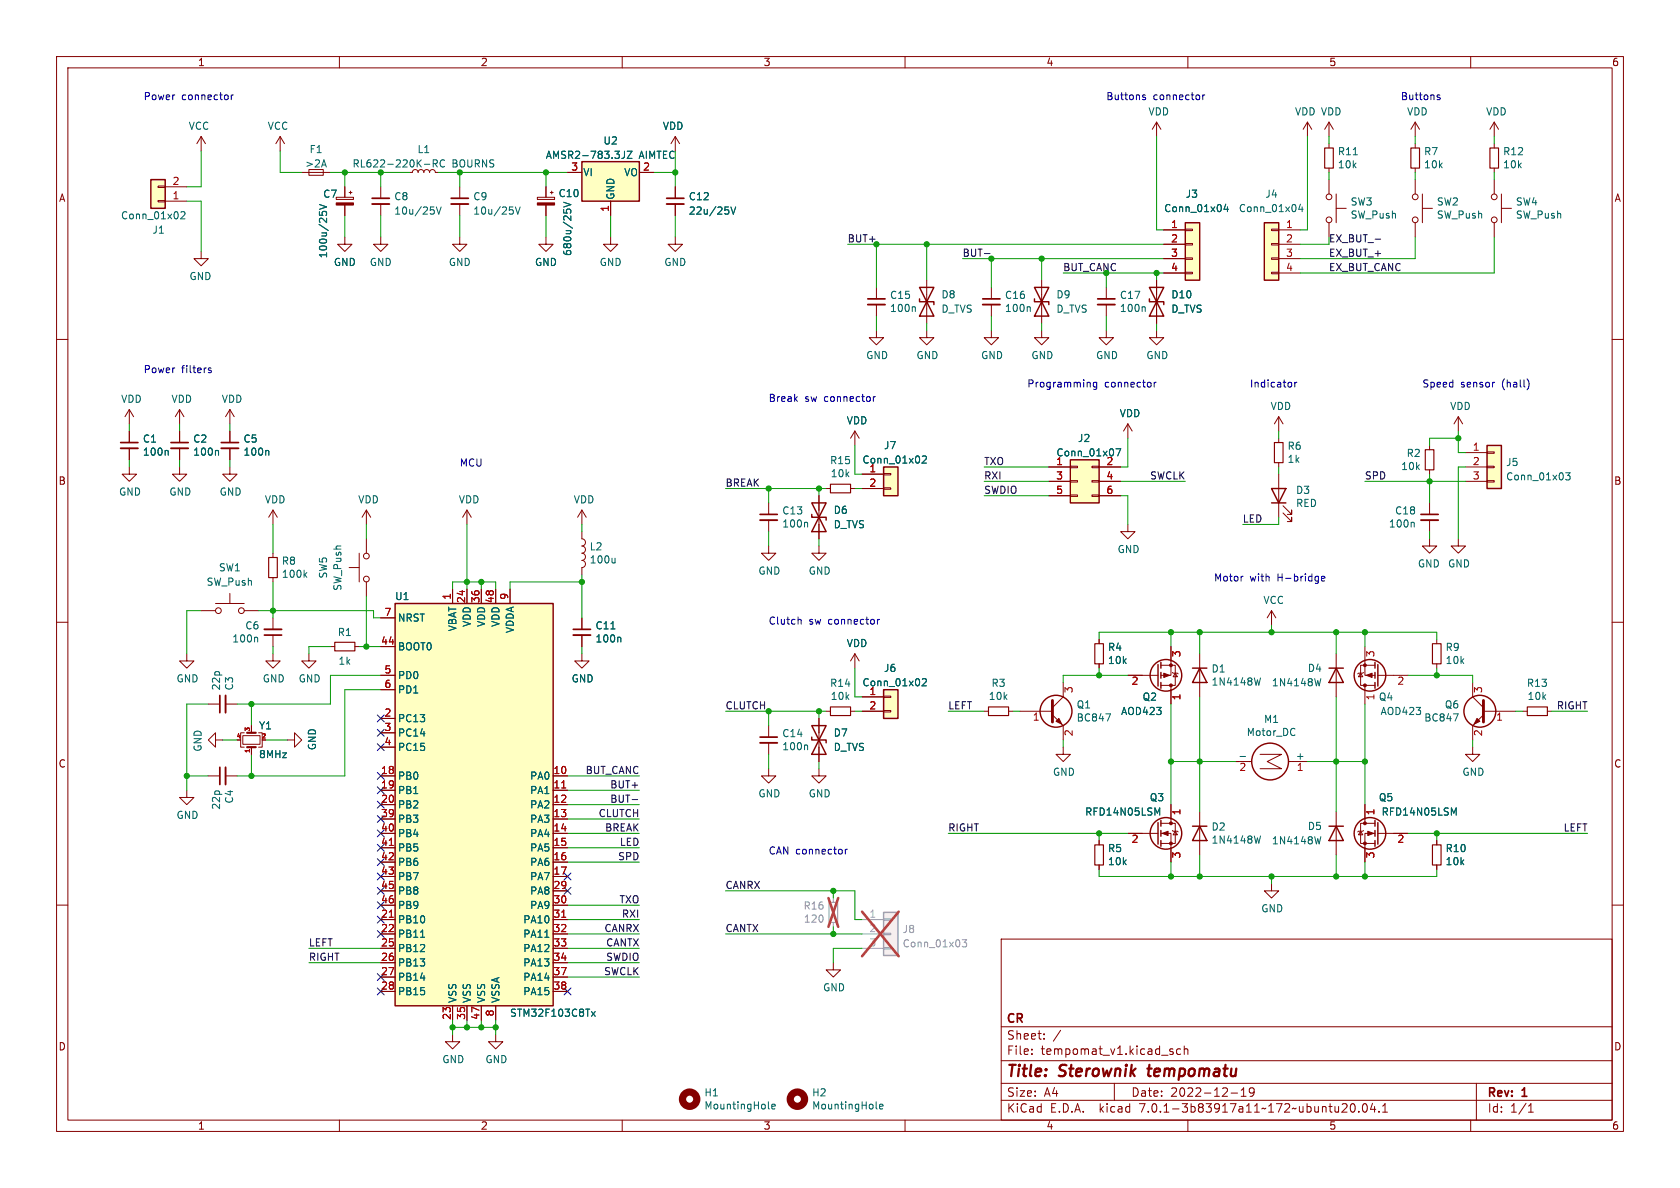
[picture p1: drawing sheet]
<svg xmlns="http://www.w3.org/2000/svg" width="297mm" height="210mm" viewBox="0 0 297 210" stroke-linecap="round" stroke-linejoin="round" font-family="sans-serif">
<g fill="none" stroke="#840000" stroke-width=".18">
<path d="M10 10h277v190h-277zM12 12h273v186h-273zM60 10v2M110 10v2M160 10v2M210 10v2M260 10v2M27.9 32.9h1.3v.2h-1.3zM27.9 35.4h1.3v.3h-1.3zM29.2 35.6h3.8M29.2 33h3.8M35.6 24.1l.7 1.3"/>
<path d="M35.6 24.1v2.6M35.6 24.1l-.8 1.3M49.5 24.1l.8 1.3M49.5 24.1v2.6M49.5 24.1l-.7 1.3M53.3 30.5h5.1M54.6 30h2.5v1h-2.5zM59.4 34.9h3.1v.4h-3.1zM61 33v1.9M61 36.2v1.9M61.7 34h.5M62 33.8v.5"/>
<path d="M67.3 33v2.1M67.3 36.1v2M72.4 30.5h.5l.2-.4 .3-.1 .4 .1 .1 .4 .2-.4 .3-.1 .4 .1 .1 .4 .2-.4 .4-.1 .3 .1 .1 .4 .2-.4 .4-.1 .3 .1 .2 .4h.5M81.3 33v2.1M81.3 36.1v2M95 34.9h3v.4h-3zM96.5 33v1.9M96.5 36.2v1.9M97.3 34h.5M97.5 33.8v.5M100.3 30.5h2.6M107.9 35.6v2.5"/>
<path d="M113 30.5h2.6M119.4 24.1l.7 1.3M119.4 24.1v2.6M119.4 33v2.1M119.4 36.1v2M119.4 24.1l-.8 1.3M204.5 21.6l-.8 1.3M204.5 21.6v2.5M204.5 21.6l.7 1.3M231.1 21.6l.8 1.3M231.1 21.6v2.5M231.1 21.6l-.7 1.3"/>
<path d="M234.9 21.6l-.7 1.3M234.9 21.6v2.5M234.9 25.4v.8M234.9 29.7v.8M234.9 31.8v2.5M234.9 39.4v2.5M234.9 21.6l.8 1.3M236.2 36.8h1.8M236.2 34.3v5.1M250.2 21.6v2.5M250.2 25.4v.8M250.2 29.7v.8"/>
<path d="M250.2 31.8v2.5M250.2 39.4v2.5M250.2 21.6l-.8 1.3M250.2 21.6l.8 1.3M251.5 36.8h1.7M251.5 34.3v5.1M264.2 21.6v2.5M264.2 25.4v.8M264.2 29.7v.8M264.2 31.8v2.5M264.2 39.4v2.5M264.2 21.6l-.8 1.3"/>
<path d="M264.2 21.6l.7 1.3M265.4 36.8h1.8M265.4 34.3v5.1M10 60h2M35.6 44.5v1.2h-1.3l1.3 1.3 1.2-1.3h-1.2M61 41.9v1.3h1.2l-1.2 1.3-1.3-1.3h1.3M67.3 41.9v1.3h1.3l-1.3 1.3-1.3-1.3h1.3M81.3 41.9v1.3h1.2l-1.2 1.3-1.3-1.3h1.3M96.5 41.9v1.3h1.3l-1.3 1.3-1.3-1.3h1.3M107.9 41.9v1.3h1.3l-1.3 1.3-1.2-1.3h1.2M119.4 41.9v1.3h1.2l-1.2 1.3-1.3-1.3h1.3M154.9 58.4v1.3h1.3l-1.3 1.3-1.2-1.3h1.2"/>
<path d="M154.9 50.8v2M154.9 53.8v2.1M163.8 58.4v1.3h1.3l-1.3 1.3-1.2-1.3h1.2M163.8 49.5v7.7M175.3 58.4v1.3h1.2l-1.2 1.3-1.3-1.3h1.3M175.3 50.8v2M175.3 53.8v2.1M184.1 58.4v1.3h1.3l-1.3 1.3-1.2-1.3h1.2M184.1 49.5v7.7M195.6 58.4v1.3h1.2l-1.2 1.3-1.3-1.3h1.3M195.6 50.8v2M195.6 53.8v2.1"/>
<path d="M204.5 58.4v1.3h1.2l-1.2 1.3-1.3-1.3h1.3M204.5 49.5v7.7M205.7 40.6h3.8M205.7 43.2h3.8M205.7 45.7h3.8M205.7 48.3h3.8M209.5 48.1h1.3v.3h-1.3zM209.5 45.6h1.3v.2h-1.3zM209.5 43.1h1.3v.2h-1.3zM209.5 40.5h1.3v.3h-1.3zM224.8 48.1h1.3v.3h-1.3zM224.8 45.6h1.3v.2h-1.3z"/>
<path d="M224.8 43.1h1.3v.2h-1.3zM224.8 40.5h1.3v.3h-1.3zM226.1 40.6h3.8M226.1 43.2h3.8M226.1 45.7h3.8M226.1 48.3h3.8M285 60h2M22.9 72.4v2.5M22.9 76.2v2M22.9 79.2v2.1M22.9 72.4l-.8 1.3M22.9 72.4l.7 1.3"/>
<path d="M31.7 72.4v2.5M31.7 76.2v2M31.7 79.2v2.1M31.7 72.4l-.7 1.3M31.7 72.4l.8 1.3M40.6 72.4v2.5M40.6 76.2v2M40.6 79.2v2.1M40.6 72.4l-.7 1.3M40.6 72.4l.8 1.3M151.1 76.2v2.5M151.1 76.2l-.7 1.3"/>
<path d="M151.1 76.2l.8 1.3M199.4 74.9l-.8 1.3M199.4 74.9v2.6M199.4 74.9l.8 1.3M226.1 73.7v2.5M226.1 77.5v.7M226.1 73.7l-.8 1.2M226.1 73.7l.7 1.2M252.7 78.7v.8M257.8 73.7l-.8 1.2M257.8 73.7v2.5M257.8 73.7l.8 1.2"/>
<path d="M262.9 79.9h1.3v.2h-1.3zM22.9 82.6v1.2h1.2l-1.2 1.3-1.3-1.3h1.3M31.7 82.6v1.2h1.3l-1.3 1.3-1.2-1.3h1.2M40.6 82.6v1.2h1.3l-1.3 1.3-1.2-1.3h1.2M48.3 90.2v2.5M48.3 97.8v.8M48.3 90.2l-.8 1.2M48.3 90.2l.7 1.2M63.5 97.8v5.1M64.8 90.2l-.8 1.2M64.8 90.2v2.5M64.8 95.3v2.5"/>
<path d="M64.8 90.2l.7 1.2M82.5 90.2v2.5M82.5 90.2l-.7 1.2M82.5 90.2l.8 1.2M102.9 94v1.3a.64 .64 0 0 1 .6 .6 .64 .64 0 0 1-.6 .6 .64 .64 0 0 1 .6 .7 .64 .64 0 0 1-.6 .6 .64 .64 0 0 1 .6 .6 .64 .64 0 0 1-.6 .7 .64 .64 0 0 1 .6 .6 .64 .64 0 0 1-.6 .6v1.3M102.9 90.2l-.8 1.2M102.9 90.2v2.5M102.9 90.2l.7 1.2M135.9 96.5v1.3h1.3l-1.3 1.3-1.3-1.3h1.3M135.9 88.9v2M135.9 91.9v2.1M144.8 96.5v1.3h1.2l-1.2 1.3-1.3-1.3h1.3"/>
<path d="M144.8 87.6v7.7M146 86.4h.8M150.4 86.4h.7M152.4 83.8h3.8M152.4 86.4h3.8M156.2 86.2h1.3v.3h-1.3zM156.2 83.7h1.3v.2h-1.3zM185.4 82.6h3.8M185.4 85.1h3.8M185.4 87.6h3.8M189.2 87.5h1.3v.3h-1.3zM189.2 85h1.3v.2h-1.3z"/>
<path d="M189.2 82.4h1.3v.3h-1.3zM193 87.5h1.3v.3h-1.3zM193 85h1.3v.2h-1.3zM193 82.4h1.3v.3h-1.3zM194.3 82.6h3.8M194.3 85.1h3.8M194.3 87.6h3.8M199.4 92.7v1.3h1.3l-1.3 1.3-1.3-1.3h1.3M226.1 81.8v.8M226.1 83.8v7.6M226.8 90.7l1.5 1.5v-.8v.8h-.7M226.8 89.4l1.5 1.5v-.7v.7h-.7"/>
<path d="M252.7 95.3v1.2h-1.2l1.2 1.3 1.3-1.3h-1.3M252.7 83.1v.7M252.7 88.9v2M252.7 91.9v2.1M257.8 95.3v1.2h1.3l-1.3 1.3-1.3-1.3h1.3M259.1 82.6h3.8M259.1 85.1h3.8M259.1 80h3.8M262.9 85h1.3v.2h-1.3zM262.9 82.4h1.3v.3h-1.3zM10 110h2M33 115.6v1.2h1.3l-1.3 1.3-1.3-1.3h1.3"/>
<path d="M35.6 108h2.5M38.1 106.7h5.1M40.6 104.9v1.8M43.2 108h2.5M48.3 115.6v1.2h1.2l-1.2 1.3-1.3-1.3h1.3M48.3 102.1v.8M48.3 109.2v2.1M48.3 112.3v2M54.6 115.6v1.2h1.3l-1.3 1.3-1.3-1.3h1.3M58.4 114.3h.8M61.7 100.3h1.8M62.7 114.3h.8"/>
<path d="M64.8 102.9v2.5M67.3 114.3h2.5M67.3 119.4h2.5M67.3 109.2h2.5M80 104.1v2.6M82.5 104.1v2.6M85.1 104.1v2.6M87.6 104.1v2.6M90.2 104.1v2.6M102.9 115.6v1.2h1.2l-1.2 1.3-1.3-1.3h1.3M102.9 109.2v2.1M102.9 112.3v2"/>
<path d="M151.1 115.6l-.7 1.2M151.1 115.6v2.5M151.1 115.6l.8 1.2M194.3 113v.8M194.3 117.3v.8M199.4 119.4h5.3M205.2 117.6h2.6v3.6h-2.6M207 114.3v5.1h-1.8M207.3 118.9l.1 .1h.8l.1 .1M207.8 119l.4 .6h-.8zM212.1 115.6v7.6M224.8 108l-.8 1.2"/>
<path d="M224.8 108v2.5M224.8 108l.8 1.2M236.2 115.6v7.6M240.5 119l.4 .6h-.7zM241 118.9l-.1 .1h-.7l-.2 .1M241.3 114.3v5.1h1.8M243.1 117.6h-2.6v3.6h2.6M243.6 119.4h5.3M254 113v.8M254 117.3v.8M285 110h2M33 139.7v1.3h1.3l-1.3 1.2-1.3-1.2h1.3"/>
<path d="M36.8 137.2h2.1M36.8 124.5h2.1M38.1 130.8v-1.3l-1.3 1.3 1.3 1.3v-1.3h1.3M39.9 137.2h2M39.9 124.5h2M42.9 130h3.1v1.6h-3.1zM43.2 129.5h-.7v2.6h.7M44.4 128.3v1.2M44.4 132.1v1.3M45.7 129.5h.7v2.6h-.7M50.8 130.8h1.3v-1.3l1.2 1.3-1.2 1.3v-1.3M67.3 137.2h2.5"/>
<path d="M67.3 139.7h2.5M67.3 127h2.5M67.3 129.5h2.5M67.3 132.1h2.5M67.3 121.9h2.5M97.8 137.2h2.5M97.8 139.7h2.5M135.9 135.9v1.3h1.3l-1.3 1.2-1.3-1.2h1.3M135.9 128.3v2M135.9 131.3v2.1M144.8 135.9v1.3h1.2l-1.2 1.2-1.3-1.2h1.3M144.8 127v7.6"/>
<path d="M146 125.7h.8M150.4 125.7h.7M152.4 125.7h3.8M152.4 123.2h3.8M156.2 125.6h1.3v.3h-1.3zM156.2 123.1h1.3v.2h-1.3zM174 125.7h.8M178.3 125.7h.8M180.3 125.7h5.8M186.1 126.4l1.9 1.9v2.5M188 132.1v1.3h1.2l-1.2 1.2-1.3-1.2h1.3M188 120.7v2.5l-1.9 1.9"/>
<path d="M207 121.2v3.3M218.4 134.6h2.9M222.8 133.4h3.8l-2.6 1.2 2.6 1.3h-3.8M227.8 134.6h3.3M241.3 121.2v3.3M260.3 132.1v1.3h1.3l-1.3 1.2-1.2-1.2h1.2M260.3 120.7v2.5l2 1.9M262.3 126.4l-2 1.9v2.5M262.3 125.7h5.7M269.2 125.7h.8M273.6 125.7h.7M10 160h2"/>
<path d="M67.3 142.2h2.5M67.3 144.8h2.5M67.3 147.3h2.5M67.3 149.9h2.5M67.3 152.4h2.5M67.3 154.9h2.5M67.3 157.5h2.5M97.8 142.2h2.5M97.8 144.8h2.5M97.8 147.3h2.5M97.8 149.9h2.5M97.8 152.4h2.5"/>
<path d="M97.8 154.9h2.5M97.8 157.5h2.5M194.3 148.6v.8M194.3 152.9v.8M199.4 147.3h5.3M205.2 147.3h1.8v5.1M205.2 145.5h2.6v3.6h-2.6M207 142.2v3.3M207.3 146.8l.1 .1h.8l.1 .2M207.8 146.9l.4 .7h-.8zM212.1 143.5v7.6M224.8 156.2v1.3h1.3l-1.3 1.3-1.3-1.3h1.3"/>
<path d="M236.2 143.5v7.6M240.5 146.9l.4 .7h-.7zM241 146.8l-.1 .1h-.7l-.2 .2M241.3 142.2v3.3M243.1 147.3h-1.8v5.1M243.1 145.5h-2.6v3.6h2.6M243.6 147.3h5.3M254 148.6v.8M254 152.9v.8M285 160h2M67.3 162.6h2.5M67.3 165.1h2.5"/>
<path d="M67.3 167.6h2.5M67.3 170.2h2.5M67.3 172.7h2.5M67.3 175.3h2.5M67.3 160h2.5M80 177.8v2.5M82.5 177.8v2.5M85.1 177.8v2.5M87.6 177.8v2.5M97.8 162.6h2.5M97.8 165.1h2.5M97.8 167.6h2.5"/>
<path d="M97.8 170.2h2.5M97.8 172.7h2.5M97.8 175.3h2.5M97.8 160h2.5M147.3 170.2v1.3h1.3l-1.3 1.2-1.3-1.2h1.3M177 166h108v32h-108zM60 198v2M80 182.9v1.3h1.3l-1.3 1.2-1.3-1.2h1.3M87.6 182.9v1.3h1.3l-1.3 1.2-1.2-1.2h1.2M110 198v2M160 198v2M177 194.5h108"/>
<path d="M177 191.5h108M177 187.5h108M177 181.5h108M182.4 186.3v.1M182.4 185.5v.1M184.6 183.6v.1M184.6 182.8v.1M197 191.5v3M207 185.9l.4 .1v.2l-.2 .2h-.3M207 185.4l.4 .1M208.7 185.5l-.4-.1-.3 .3v.4l.1 .2h.6M209.4 185.5l.2-.1 .3 .1 .1 .9"/>
<path d="M209.4 184.9v1.5M210 198v2M217.6 193.2h1.2M219.4 193.8h.9M219.4 192.7l.5-.4v1.5M221.7 192.9l-.3 .3h-.4l-.1-.3 .1-.5 .4-.1 .2 .1a.99 .99 0 0 1-.3 1.4h-.3M237.2 196.6h.9M238.1 195.2v.5M238.9 195.2l.2-.1a.81 .81 0 0 1 .6 .6 .81 .81 0 0 1-.3 .8l-.2 .1a.81 .81 0 0 1-.6-.6 .81 .81 0 0 1 .3-.8zM240.2 196.5v.1M241.1 195.2l.1-.1a.81 .81 0 0 1 .6 .6 .81 .81 0 0 1-.3 .8l-.1 .1a.81 .81 0 0 1-.6-.6 .81 .81 0 0 1 .3-.8zM242.6 195l-.3 1.1h.9"/>
<path d="M243 195.6v1M243.8 196.5v.1M244.4 196.6h.9M244.4 195.5l.5-.4v1.5M260 198v2M261 191.5v6.5M270.2 196.6h.9M270.2 195.5l.4-.4v1.5"/>
<circle cx="235" cy="38.9" r=".51"/>
<circle cx="235" cy="34.8" r=".51"/>
<circle cx="250.2" cy="38.9" r=".51"/>
<circle cx="250.2" cy="34.8" r=".51"/>
<circle cx="264.2" cy="38.9" r=".51"/>
<circle cx="264.2" cy="34.8" r=".51"/>
<circle cx="64.8" cy="98.3" r=".51"/>
<circle cx="38.6" cy="108" r=".51"/>
<circle cx="42.7" cy="108" r=".51"/>
<circle cx="64.8" cy="102.4" r=".51"/>
</g>
<path d="M202.8 188.9h.8M203.2 188.2l-.1 1.9" fill="none" stroke="#840000" stroke-width=".4"/>
<g fill="#ffffc2" stroke="#ffffc2" stroke-width=".18">
<path d="M223.5 39.4h2.6v10.1h-2.6z"/>
<path d="M189.2 81.3h5.1v7.6h-5.1z"/>
<path d="M69.8 106.7h28v71.1h-28z"/>
<path d="M209.5 39.4h2.6v10.1h-2.6z"/>
<path d="M262.9 78.7h2.5v7.7h-2.5z"/>
<path d="M102.9 28.6h10.1v7h-10.1z"/>
<path d="M156.2 121.9h2.5v5.1h-2.5z"/>
<path d="M26.7 31.8h2.5v5h-2.5z"/>
<path d="M156.2 82.6h2.5v5h-2.5z"/>
</g>
<g fill="none" stroke="#840000" stroke-width=".25">
<path d="M26.7 31.8h2.5v5h-2.5zM102.9 28.6h10.1v7h-10.1zM209.5 39.4h2.6v10.1h-2.6zM223.5 39.4h2.6v10.1h-2.6zM162.6 52.8v.5h2.5v.5M162.6 50.8h2.5l-2.5 5.1h2.5zM182.9 52.8v.5h2.5v.5M182.9 50.8h2.5l-2.5 5.1h2.5zM203.2 52.8v.5h2.5v.5M203.2 50.8h2.5l-2.5 5.1h2.5zM262.9 78.7h2.5v7.7h-2.5zM143.5 90.9v.5h2.5v.5"/>
<path d="M143.5 88.9h2.5l-2.5 5.1h2.5zM156.2 82.6h2.5v5h-2.5zM189.2 81.3h5.1v7.6h-5.1zM224.8 86.4h2.5l-1.2 2.5zM224.8 88.9h2.5M69.8 106.7h28v71.1h-28zM204.7 117.5v3.8M205.2 117.1v1M205.2 118.9v1M210.8 118.1h2.6M212.1 118.1l1.3 2.6h-2.6zM234.9 118.1h2.6"/>
<path d="M236.2 118.1l1.3 2.6h-2.6zM243.1 117.1v1M243.1 118.9v1M243.6 117.5v3.8M143.5 130.3v.5h2.5v.5M143.5 128.3h2.5l-2.5 5.1h2.5zM156.2 121.9h2.5v5.1h-2.5zM205.2 120.7v1M243.1 120.7v1M204.7 145.4v3.8M205.2 145v1.1M205.2 146.8v1"/>
<path d="M205.2 148.6v1M210.8 146.1h2.6M212.1 146.1l1.3 2.5h-2.6zM234.9 146.1h2.6M236.2 146.1l1.3 2.5h-2.6zM243.1 145v1.1M243.1 146.8v1M243.1 148.6v1M243.6 145.4v3.8"/>
<circle cx="206.1" cy="119.4" r="2.79"/>
<circle cx="242.2" cy="119.4" r="2.79"/>
<circle cx="186.7" cy="125.7" r="2.82"/>
<circle cx="224.5" cy="134.6" r="3.3"/>
<circle cx="261.6" cy="125.7" r="2.82"/>
<circle cx="206.1" cy="147.3" r="2.79"/>
<circle cx="242.2" cy="147.3" r="2.79"/>
</g>
<g fill="none" stroke="#006464" stroke-width=".18">
<path d="M32 37.5l.5-.1 .2 .4-.8 .9h.8M56.5 37.4v.6M56.5 36.2l1.2 .4-1.2 .4M57 37.6l.2-.2h.3l.2 .2M57.3 28.3l.4 1.2M75 29h1M76.6 28.9h.6l.1-.2v-.3l-.7-.1v1.2M76.9 28.9l.4 .6M77.1 36.6l.5 1.3 .4-1.3M78.6 28.4a.6 .6 0 0 0-.8 .4 .6 .6 0 0 0 .5 .7l.3-.1M91.1 36.6l.4 1.3 .5-1.3M99.6 37v.6"/>
<path d="M99.6 35.8l1.3 .4-1.3 .4M100.1 37.2l.3-.2h.3l.2 .2M110.4 26.7v.9l-.4 .4M110.9 26.7h.8l-.8 1.3h.8M129.2 36.6l.4 1.3 .5-1.3M216.7 36.1l-.3 .9h.8M217 36.6v.8M229.9 36.1l-.3 .9h.8M230.2 36.6v.8M161.6 54.2l.2 .2v.7M182 54.2l.1 .2v.7M202.3 54.2l.2 .2v.7"/>
<path d="M29.6 79.6l.1 .2v.7M38.5 79.6l.1 .2v.7M47.3 79.6l.2 .2v.7M197.3 79.3h.8l-.5 1.3M108.7 98.7v.8M108.7 99.4l-.1 .1M142.6 92.3l.2 .2v.7M163.1 80.7l.4-.1 .3 .4-.8 .9h.8M249.8 92.3l.2 .2v.7M276.8 83.6h.8l-.5 .5 .4 .1v.5l-.2 .1-.5-.1M45.4 112.6l.1 .2v.7M53.9 101.6l.3 .5"/>
<path d="M54.2 101.2l-.4 .5M109.6 112.6l.2 .2v.7M222.8 119.8l-.3 1.3M233.5 120l-.3 1.2M142.6 131.7l.2 .2v.6M163.1 120.1l.4-.1 .3 .3-.8 .9h.8M195.5 126.2h.8l-.5 1.3M219.2 133.7h1M256.9 126.2h.9l-.6 1.3M204.6 143.7l.4-.9v1.3M222.8 147.8l-.3 1.3M233.5 147.9l-.3 1.3"/>
<path d="M257 143.7l.4-.9v1.3M74.3 165.7h.8M96.3 165.7h.7M104.6 178.8l.6 .9M105.2 178.8l-.6 .9M135.9 196h.1M136.4 195.6l.6-.1v-.2l-.4-.1-.2 .2 .1 .6h.5M155 196h.1M155.5 195.6l.6-.1-.1-.2-.3-.1-.2 .2 .1 .6h.4"/>
</g>
<g fill="none" stroke="#840000" stroke-width=".2">
<path d="M234.2 26.2h1.5v3.5h-1.5zM249.4 26.2h1.6v3.5h-1.6zM263.4 26.2h1.5v3.5h-1.5zM225.3 78.2h1.5v3.6h-1.5zM252 79.5h1.5v3.6h-1.5zM47.5 98.6h1.5v3.5h-1.5zM146.8 85.6h3.6v1.5h-3.6zM59.2 113.5h3.5v1.6h-3.5zM193.5 113.8h1.6v3.5h-1.6zM253.2 113.8h1.6v3.5h-1.6zM146.8 125h3.6v1.5h-3.6zM174.8 125h3.5v1.5h-3.5z"/>
<path d="M270 125h3.6v1.5h-3.6zM193.5 149.4h1.6v3.5h-1.6zM253.2 149.4h1.6v3.5h-1.6z"/>
</g>
<path d="M43.7 132.1h1.5M43.7 129.5h1.5" fill="none" stroke="#840000" stroke-width=".38"/>
<path d="M186.1 123.8v3.8M262.3 123.8v3.8" fill="none" stroke="#840000" stroke-width=".51"/>
<g fill="#840000" stroke="#840000" stroke-width=".18">
<path d="M186.7 127.5l.5-.5 .5 1z"/>
<path d="M59.4 35.9h3.1v.3h-3.1z"/>
<path d="M95 35.9h3v.3h-3z"/>
<path d="M241.6 119.4l1-.4v.8z"/>
<path d="M261.1 127l.5 .5-1 .5z"/>
<path d="M241.8 146.9l1 .4-1 .4z"/>
<path d="M205.5 147.3l1-.4v.8z"/>
<path d="M205.7 119l1.1 .4-1.1 .4z"/>
<circle cx="241.3" cy="117.6" r=".25"/>
<circle cx="241.3" cy="121.2" r=".25"/>
<circle cx="241.3" cy="149.1" r=".25"/>
<circle cx="241.3" cy="145.5" r=".25"/>
<circle cx="207" cy="149.1" r=".25"/>
<circle cx="207" cy="145.5" r=".25"/>
<circle cx="207" cy="117.6" r=".25"/>
<circle cx="207" cy="121.2" r=".25"/>
</g>
<g fill="none" stroke="#840000" stroke-width=".33">
<path d="M65.8 36.1h3M79.8 36.1h3M117.9 36.1h3M153.4 53.8h3.1M173.7 53.8h3.1M194.1 53.8h3M21.3 79.2h3.1M30.2 79.2h3.1M39.1 79.2h3.1M134.4 91.9h3M251.2 91.9h3.1M46.7 111.3h3.1"/>
<path d="M101.3 112.3h3.1M39.9 122.9v3.1M39.9 135.6v3.1M134.4 131.3h3"/>
</g>
<g fill="none" stroke="#840000" stroke-width=".3">
<path d="M65.8 35.1h3M79.8 35.1h3M117.9 35.1h3M153.4 52.8h3.1M173.7 52.8h3.1M194.1 52.8h3M21.3 78.2h3.1M30.2 78.2h3.1M39.1 78.2h3.1M134.4 90.9h3M251.2 90.9h3.1M46.7 112.3h3.1"/>
<path d="M101.3 111.3h3.1M38.9 122.9v3.1M38.9 135.6v3.1M134.4 130.3h3"/>
</g>
<path d="M99.3 139.3h.7M68.8 149.5h.7M68.8 162.2h.7M99.3 162.2h.7" fill="none" stroke="#a90000" stroke-width=".18"/>
<path d="M156.2 161.3h2.5v7.6h-2.5z" fill="#f0f0f0" stroke="#f0f0f0" stroke-width=".18"/>
<path d="M147.3 158.8v.7M147.3 163.1v.7M152.4 162.6h3.8M152.4 165.1h3.8M152.4 167.6h3.8M156.2 167.5h1.3v.3h-1.3zM156.2 165h1.3v.2h-1.3zM156.2 162.4h1.3v.3h-1.3z" fill="none" stroke="#a1a1a1" stroke-width=".18"/>
<path d="M156.2 161.3h2.5v7.6h-2.5z" fill="none" stroke="#a1a1a1" stroke-width=".25"/>
<path d="M170.1 166.1h.8l-.4 .5 .3 .1v.6l-.1 .1-.6-.1" fill="none" stroke="#989898" stroke-width=".18"/>
<path d="M146.5 158.8l1.7 5M148.2 158.8l-1.7 5M152.4 161.2l6.5 7.8M158.9 161.2l-6.5 7.8" fill="none" stroke="#eb3a3d" stroke-width=".46"/>
<path d="M146.6 159.5h1.5v3.6h-1.5z" fill="none" stroke="#a1a1a1" stroke-width=".2"/>
<g fill="none" stroke="#840000" stroke-width="1.3">
<circle cx="121.9" cy="194.3" r="1.27"/>
<circle cx="141" cy="194.3" r="1.27"/>
</g>
<path d="M174.1 44.8h.9M243.1 42.3h1M111.8 141.3h.9" fill="none" stroke="#0f0f0f" stroke-width=".18"/>
<g fill="none" stroke="#0000c2" stroke-width=".18">
<path d="M40.9 16.8v.8M41.2 16.8l-.3 .2M202.1 16.8h.4M202.1 17.1l.4 .3v.2h-.4M212.6 16.8v.8M213 16.8l-.4 .2M254.1 16.8h.4M254.1 17.1l.5 .3-.1 .2h-.3M36.9 65.4l.4 .1 .1 .2-.2 .2-.4-.1M36.9 65.1h.4M154.4 70.1v.9M154.8 70.1l-.4 .3"/>
<path d="M193.9 67.6h-.4l-.2 .2 .1 .6h.5M193.9 67.6v1l-.3 .2h-.3M204 67.6v.8M204.4 67.6l-.4 .2M228.9 67.6v.8M229.3 67.6l-.4 .2M264.1 67.6h.1M270 67a1.46 1.46 0 0 1 0 1.9M141.3 109.5l.3 .2v.6M155.1 109.5v.8M155.5 109.5l-.4 .2M219.6 101.9h.2"/>
<path d="M233.6 102.3l.6-.1v-.3h-.4l-.2 .1 .1 .7h.5M149.4 150.1v.9M149.8 150.1l-.4 .3"/>
</g>
<g fill="none" stroke="#009600" stroke-width=".18">
<path d="M33 35.6h2.6v8.9M35.6 26.7v6.3h-2.6M49.5 26.7v3.8h3.8M58.4 30.5h14M61 30.5v2.5M61 38.1v3.8M67.3 30.5v2.5M67.3 38.1v3.8M77.5 30.5h22.8M81.3 30.5v2.5M81.3 38.1v3.8M96.5 30.5v2.5"/>
<path d="M96.5 38.1v3.8M107.9 38.1v3.8M115.6 30.5h3.8M119.4 26.7v6.3M119.4 38.1v3.8M204.5 24.1v16.5h1.2M231.1 24.1v16.5h-1.2M234.9 24.1v1.3M234.9 30.5v1.3M250.2 24.1v1.3M250.2 30.5v1.3M264.2 24.1v1.3"/>
<path d="M264.2 30.5v1.3M149.9 43.2h55.8M154.9 43.2v7.6M154.9 55.9v2.5M163.8 43.2v6.3M163.8 57.2v1.2M170.2 45.7h35.5M175.3 45.7v5.1M175.3 55.9v2.5M184.1 45.7v3.8M184.1 57.2v1.2M188 48.3h17.7"/>
<path d="M195.6 48.3v2.5M195.6 55.9v2.5M204.5 48.3v1.2M204.5 57.2v1.2M229.9 43.2h5M250.2 41.9v3.8h-20.3M264.2 41.9v6.4h-34.3M22.9 74.9v1.3M31.7 74.9v1.3M40.6 74.9v1.3M151.1 78.7v5.1h1.3M199.4 77.5v5.1h-1.3"/>
<path d="M226.1 76.2v1.3M257.8 77.5h-5.1v1.2M257.8 76.2v3.8h1.3M22.9 81.3v1.3M31.7 81.3v1.3M40.6 81.3v1.3M48.3 92.7v5.1M64.8 92.7v2.6M82.5 92.7v11.4M102.9 92.7v1.3M128.3 86.4h17.7M135.9 86.4v2.5"/>
<path d="M135.9 94v2.5M144.8 86.4v1.2M144.8 95.3v1.2M151.1 86.4h1.3M174 82.6h11.4M174 87.6h11.4M174 85.1h11.4M198.1 87.6h1.3v5.1M198.1 85.1h11.4M226.1 82.6v1.2M226.1 91.4v1.3h-6.4M241.3 85.1h17.8"/>
<path d="M252.7 83.8v5.1M252.7 94v1.3M259.1 82.6h-1.3v12.7M35.6 108h-2.6v7.6M45.7 108h20.3v1.2h1.3M48.3 102.9v6.3M48.3 114.3v1.3M58.4 114.3h-3.8v1.3M63.5 114.3h3.8M64.8 105.4v8.9M67.3 119.4h-8.9v5.1h-16.5M80 104.1v-1.2h7.6v1.2"/>
<path d="M85.1 102.9v1.2M102.9 102.9h-12.7v1.2M102.9 101.6v7.6M102.9 114.3v1.3M151.1 118.1v5.1h1.3M194.3 113v-1.2h59.7v1.2M194.3 118.1v1.3M199.4 119.4h-11.4v1.3M207 111.8v2.5M212.1 111.8v3.8M224.8 110.5v1.3M236.2 111.8v3.8"/>
<path d="M241.3 111.8v2.5M248.9 119.4h11.4v1.3M254 118.1v1.3M33 137.2h3.8M36.8 124.5h-3.8v15.2M39.4 130.8h2.5M44.4 124.5v3.8M44.4 133.4v3.8M47 130.8h3.8M67.3 121.9h-6.3v15.3h-19.1M100.3 137.2h12.7M100.3 139.7h12.7"/>
<path d="M128.3 125.7h17.7M135.9 125.7v2.6M135.9 133.4v2.5M144.8 125.7v1.3M144.8 134.6v1.3M151.1 125.7h1.3M167.6 125.7h6.4M179.1 125.7h1.2M188 130.8v1.3M207 134.6h11.4M207 124.5v17.7M212.1 123.2v20.3"/>
<path d="M231.1 134.6h10.2M236.2 123.2v20.3M241.3 124.5v17.7M260.3 130.8v1.3M268 125.7h1.2M274.3 125.7h6.4M100.3 152.4h12.7M100.3 149.9h12.7M100.3 147.3h12.7M100.3 142.2h12.7M100.3 144.8h12.7M128.3 157.5h22.8v5.1h1.3"/>
<path d="M147.3 157.5v1.3M167.6 147.3h31.8M194.3 153.7v1.2h59.7v-1.2M194.3 147.3v1.3M207 152.4v2.5M212.1 151.1v3.8M224.8 154.9v1.3M236.2 151.1v3.8M241.3 152.4v2.5M248.9 147.3h31.8M254 147.3v1.3M54.6 170.2h12.7"/>
<path d="M54.6 167.6h12.7M100.3 172.7h12.7M100.3 165.1h12.7M100.3 160h12.7M100.3 162.6h12.7M100.3 170.2h12.7M100.3 167.6h12.7M128.3 165.1h24.1M147.3 163.8v1.3M152.4 167.6h-5.1v2.6M80 181.6h7.6M80 180.3v2.6"/>
<path d="M82.5 180.3v1.3M85.1 180.3v1.3M87.6 180.3v2.6"/>
</g>
<g fill="none" stroke="#000084" stroke-width=".18">
<path d="M66.7 126.4l1.2 1.2M66.7 128.9l1.2 1.2M66.7 136.6l1.2 1.2M66.7 131.5l1.2 1.2M66.7 139.1l1.2 1.2M67.9 126.4l-1.2 1.2M67.9 128.9l-1.2 1.2M67.9 136.6l-1.2 1.2M67.9 131.5l-1.2 1.2M67.9 139.1l-1.2 1.2M66.7 149.3l1.2 1.2M66.7 144.2l1.2 1.2"/>
<path d="M66.7 146.7l1.2 1.2M66.7 151.8l1.2 1.2M66.7 154.3l1.2 1.2M66.7 156.9l1.2 1.2M66.7 159.4l1.2 1.2M66.7 141.6l1.2 1.2M67.9 149.3l-1.2 1.2M67.9 144.2l-1.2 1.2M67.9 146.7l-1.2 1.2M67.9 151.8l-1.2 1.2M67.9 154.3l-1.2 1.2M67.9 156.9l-1.2 1.2"/>
<path d="M67.9 159.4l-1.2 1.2M67.9 141.6l-1.2 1.2M99.7 154.3l1.2 1.2M99.7 156.9l1.2 1.2M100.9 154.3l-1.2 1.2M100.9 156.9l-1.2 1.2M66.7 174.7l1.2 1.2M66.7 172.1l1.2 1.2M66.7 164.5l1.2 1.2M66.7 162l1.2 1.2M67.9 174.7l-1.2 1.2M67.9 172.1l-1.2 1.2"/>
<path d="M67.9 164.5l-1.2 1.2M67.9 162l-1.2 1.2M99.7 174.7l1.2 1.2M100.9 174.7l-1.2 1.2"/>
</g>
<g fill="#009600" stroke="#009600" stroke-width=".18">
<circle cx="236.2" cy="154.9" r=".46"/>
<circle cx="241.3" cy="154.9" r=".46"/>
<circle cx="224.8" cy="111.8" r=".46"/>
<circle cx="212.1" cy="111.8" r=".46"/>
<circle cx="241.3" cy="134.6" r=".46"/>
<circle cx="224.8" cy="154.9" r=".46"/>
<circle cx="236.2" cy="134.6" r=".46"/>
<circle cx="236.2" cy="111.8" r=".46"/>
<circle cx="207" cy="134.6" r=".46"/>
<circle cx="212.1" cy="134.6" r=".46"/>
<circle cx="207" cy="111.8" r=".46"/>
<circle cx="207" cy="154.9" r=".46"/>
<circle cx="212.1" cy="154.9" r=".46"/>
<circle cx="194.3" cy="119.4" r=".46"/>
<circle cx="135.9" cy="125.7" r=".46"/>
<circle cx="144.8" cy="125.7" r=".46"/>
<circle cx="135.9" cy="86.4" r=".46"/>
<circle cx="144.8" cy="86.4" r=".46"/>
<circle cx="194.3" cy="147.3" r=".46"/>
<circle cx="147.3" cy="157.5" r=".46"/>
<circle cx="241.3" cy="111.8" r=".46"/>
<circle cx="254" cy="147.3" r=".46"/>
<circle cx="254" cy="119.4" r=".46"/>
<circle cx="257.8" cy="77.5" r=".46"/>
<circle cx="252.7" cy="85.1" r=".46"/>
<circle cx="204.5" cy="48.3" r=".46"/>
<circle cx="184.1" cy="45.7" r=".46"/>
<circle cx="102.9" cy="102.9" r=".46"/>
<circle cx="64.8" cy="114.3" r=".46"/>
<circle cx="85.1" cy="102.9" r=".46"/>
<circle cx="82.5" cy="102.9" r=".46"/>
<circle cx="82.5" cy="181.6" r=".46"/>
<circle cx="80" cy="181.6" r=".46"/>
<circle cx="48.3" cy="108" r=".46"/>
<circle cx="81.3" cy="30.5" r=".46"/>
<circle cx="96.5" cy="30.5" r=".46"/>
<circle cx="163.8" cy="43.2" r=".46"/>
<circle cx="175.3" cy="45.7" r=".46"/>
<circle cx="119.4" cy="30.5" r=".46"/>
<circle cx="61" cy="30.5" r=".46"/>
<circle cx="67.3" cy="30.5" r=".46"/>
<circle cx="154.9" cy="43.2" r=".46"/>
<circle cx="44.4" cy="137.2" r=".46"/>
<circle cx="33" cy="137.2" r=".46"/>
<circle cx="44.4" cy="124.5" r=".46"/>
<circle cx="87.6" cy="181.6" r=".46"/>
<circle cx="85.1" cy="181.6" r=".46"/>
<circle cx="147.3" cy="165.1" r=".46"/>
</g>
<g font-size="2.8" fill="#840000">
<text x="178" y="190.8">Title:</text>
<text x="187.4" y="190.8">Sterownik</text>
<text x="203.7" y="190.8">tempomatu</text>
</g>
<g font-size="2.1" fill="#840000">
<text x="178" y="183.9">Sheet:</text>
<text x="178" y="181.1">CR</text>
<text x="186.2" y="183.9">/</text>
<text x="178" y="186.6">File:</text>
<text x="184" y="186.6">tempomat_v1.kicad_sch</text>
<text x="178" y="196.8">KiCad</text>
<text x="178" y="194">Size:</text>
<text x="184.6" y="194">A4</text>
<text x="185.7" y="196.8">E.D.A.</text>
<text x="194.4" y="196.8">kicad</text>
<text x="200" y="194">Date:</text>
<text x="201.5" y="196.8">7.0.1-3b83917a11~172~ubuntu20.04.1</text>
<text x="206.9" y="194">2022-12-19</text>
<text x="263" y="194.2">Rev:</text>
<text x="263" y="196.8">Id:</text>
<text x="267" y="196.8">1/1</text>
<text x="269.2" y="194.2">1</text>
</g>
<g font-size="1.8" fill="#840000">
<text x="35" y="11.8">1</text>
<text x="85" y="11.8">2</text>
<text x="135" y="11.8">3</text>
<text x="185" y="11.8">4</text>
<text x="235" y="11.8">5</text>
<text x="285" y="11.8">6</text>
<text x="10.4" y="35.8">A</text>
<text x="285.4" y="35.8">A</text>
<text x="10.3" y="85.8">B</text>
<text x="285.3" y="85.8">B</text>
<text x="10.3" y="135.8">C</text>
<text x="285.3" y="135.8">C</text>
<text x="10.3" y="185.8">D</text>
<text x="285.3" y="185.8">D</text>
<text x="35" y="199.8">1</text>
<text x="85" y="199.8">2</text>
<text x="135" y="199.8">3</text>
<text x="185" y="199.8">4</text>
<text x="235" y="199.8">5</text>
<text x="285" y="199.8">6</text>
</g>
<g font-size="1.8" fill="#0000c2">
<text x="25.4" y="17.8">Power</text>
<text x="32.1" y="17.8">connector</text>
<text x="195.6" y="17.8">Buttons</text>
<text x="203.9" y="17.8">connector</text>
<text x="247.6" y="17.8">Buttons</text>
<text x="25.4" y="66">Power</text>
<text x="32.1" y="66">filters</text>
<text x="135.9" y="71.1">Break</text>
<text x="142.3" y="71.1">sw</text>
<text x="145.8" y="71.1">connector</text>
<text x="181.6" y="68.6">Programming</text>
<text x="195.3" y="68.6">connector</text>
<text x="221" y="68.6">Indicator</text>
<text x="251.5" y="68.6">Speed</text>
<text x="258.2" y="68.6">sensor</text>
<text x="265.6" y="68.6">(hall)</text>
<text x="81.3" y="82.6">MCU</text>
<text x="214.6" y="102.9">Motor</text>
<text x="221" y="102.9">with</text>
<text x="225.9" y="102.9">H-bridge</text>
<text x="135.9" y="110.5">Clutch</text>
<text x="143" y="110.5">sw</text>
<text x="146.5" y="110.5">connector</text>
<text x="135.9" y="151.1">CAN connector</text>
</g>
<g font-size="1.8" fill="#006464">
<text x="33.3" y="23.1">VCC</text>
<text x="47.3" y="23.1">VCC</text>
<text x="117.1" y="23.1">VDD</text>
<text x="203" y="20.6">VDD</text>
<text x="228.9" y="20.6">VDD VDD</text>
<text x="248.7" y="20.6">VDD</text>
<text x="262.7" y="20.6">VDD</text>
<text x="53.9" y="29.8">&gt;2A</text>
<text x="54.7" y="27.2">F1</text>
<text x="62.3" y="29.8">RL622-220K-RC</text>
<text x="73.7" y="27.2">L1</text>
<text x="79.9" y="29.8">BOURNS</text>
<text x="96.4" y="28.2">AMSR2-783.3JZ</text>
<text x="106.6" y="25.7">U2</text>
<text x="112.9" y="28.2">AIMTEC</text>
<text x="236.5" y="27.6">R11</text>
<text x="236.5" y="29.9">10k</text>
<text x="251.7" y="27.6">R7</text>
<text x="251.7" y="29.9">10k</text>
<text x="265.7" y="27.6">R12</text>
<text x="265.7" y="29.9">10k</text>
<text x="57.1" y="35.1">C7</text>
<text x="69.6" y="35.6">C8</text>
<text x="83.6" y="35.6">C9</text>
<text x="98.7" y="35">C10</text>
<text x="103.1" y="31.3">VI</text>
<text x="108.8" y="35.3" transform="rotate(-90 108.8 35.3)">GND</text>
<text x="110.2" y="31.3">VO</text>
<text x="121.7" y="35.6">C12</text>
<text x="209.6" y="35.1">J3</text>
<text x="223.6" y="35.1">J4</text>
<text x="21.3" y="38.9">Conn_01x02</text>
<text x="26.9" y="41.5">J1</text>
<text x="69.6" y="38.1">10u/25V</text>
<text x="83.6" y="38.1">10u/25V</text>
<text x="121.7" y="38.1">22u/25V</text>
<text x="205.7" y="37.7">Conn_01x04</text>
<text x="219" y="37.7">Conn_01x04</text>
<text x="238.7" y="36.5">SW3</text>
<text x="238.7" y="38.8">SW_Push</text>
<text x="254" y="36.5">SW2</text>
<text x="254" y="38.8">SW_Push</text>
<text x="267.9" y="36.5">SW4</text>
<text x="267.9" y="38.8">SW_Push</text>
<text x="58" y="45.7" transform="rotate(-90 58 45.7)">100u/25V</text>
<text x="59" y="47.2">GND</text>
<text x="65.3" y="47.2">GND</text>
<text x="79.3" y="47.2">GND</text>
<text x="94.5" y="47.2">GND</text>
<text x="101.2" y="45.3" transform="rotate(-90 101.2 45.3)">680u/25V</text>
<text x="106" y="47.2">GND</text>
<text x="117.4" y="47.2">GND</text>
<text x="33.4" y="49.7">GND</text>
<text x="157.3" y="53">C15</text>
<text x="166.4" y="52.9">D8</text>
<text x="177.6" y="53">C16</text>
<text x="186.7" y="52.9">D9</text>
<text x="197.9" y="53">C17</text>
<text x="207" y="52.9">D10</text>
<text x="157.3" y="55.3">100n</text>
<text x="166.4" y="55.4">D_TVS</text>
<text x="177.6" y="55.3">100n</text>
<text x="186.7" y="55.4">D_TVS</text>
<text x="197.9" y="55.3">100n</text>
<text x="207" y="55.4">D_TVS</text>
<text x="153.1" y="63.6">GND</text>
<text x="162" y="63.6">GND</text>
<text x="173.4" y="63.6">GND</text>
<text x="182.3" y="63.6">GND</text>
<text x="193.7" y="63.6">GND</text>
<text x="202.6" y="63.6">GND</text>
<text x="21.4" y="71.4">VDD</text>
<text x="30.3" y="71.4">VDD</text>
<text x="39.1" y="71.4">VDD</text>
<text x="149.6" y="75.2">VDD</text>
<text x="197.9" y="73.9">VDD</text>
<text x="224.6" y="72.6">VDD</text>
<text x="256.3" y="72.6">VDD</text>
<text x="25.2" y="78.4">C1</text>
<text x="25.2" y="80.7">100n</text>
<text x="34.1" y="78.4">C2</text>
<text x="34.1" y="80.7">100n</text>
<text x="43" y="78.4">C5</text>
<text x="43" y="80.7">100n</text>
<text x="146.7" y="82.2">R15</text>
<text x="152.4" y="82.1">Conn_01x02</text>
<text x="156.2" y="79.6">J7</text>
<text x="186.7" y="80.8">Conn_01x07</text>
<text x="190.5" y="78.3">J2</text>
<text x="227.6" y="79.7">R6</text>
<text x="227.6" y="82">1k</text>
<text x="247.6" y="83.2">10k</text>
<text x="248.6" y="80.9">R2</text>
<text x="266.2" y="82.5">J5</text>
<text x="21" y="87.8">GND</text>
<text x="29.9" y="87.8">GND</text>
<text x="38.8" y="87.8">GND</text>
<text x="46.8" y="89.1">VDD</text>
<text x="63.3" y="89.1">VDD</text>
<text x="81.1" y="89.1">VDD</text>
<text x="101.4" y="89.1">VDD</text>
<text x="146.8" y="84.5">10k</text>
<text x="229.1" y="87.5">D3</text>
<text x="229.1" y="89.8">RED</text>
<text x="266.2" y="85.1">Conn_01x03</text>
<text x="138.2" y="91.1">C13</text>
<text x="138.2" y="93.4">100n</text>
<text x="147.3" y="91">D6</text>
<text x="147.3" y="93.5">D_TVS</text>
<text x="245.5" y="93.4">100n</text>
<text x="246.6" y="91.1">C18</text>
<text x="38.6" y="101.2">SW1</text>
<text x="49.8" y="100">R8</text>
<text x="104.2" y="97.4">L2</text>
<text x="104.2" y="99.8">100u</text>
<text x="134" y="101.7">GND</text>
<text x="142.9" y="101.7">GND</text>
<text x="197.5" y="97.9">GND</text>
<text x="250.6" y="100.5">GND</text>
<text x="255.9" y="100.5">GND</text>
<text x="36.5" y="103.7">SW_Push</text>
<text x="49.8" y="102.3">100k</text>
<text x="58" y="102.3" transform="rotate(-90 58 102.3)">SW5</text>
<text x="60.5" y="104.5" transform="rotate(-90 60.5 104.5)">SW_Push</text>
<text x="69.8" y="106.2">U1</text>
<text x="223.3" y="106.9">VCC</text>
<text x="41" y="113.7">100n</text>
<text x="43.3" y="111.4">C6</text>
<text x="59.7" y="112.6">R1</text>
<text x="70.4" y="110">NRST</text>
<text x="80.8" y="111.7" transform="rotate(-90 80.8 111.7)">VBAT</text>
<text x="83.4" y="110.9" transform="rotate(-90 83.4 110.9)">VDD</text>
<text x="85.9" y="110.9" transform="rotate(-90 85.9 110.9)">VDD</text>
<text x="88.5" y="110.9" transform="rotate(-90 88.5 110.9)">VDD</text>
<text x="91" y="112" transform="rotate(-90 91 112)">VDDA</text>
<text x="105.2" y="111.4">C11</text>
<text x="105.2" y="113.7">100n</text>
<text x="59.8" y="117.7">1k</text>
<text x="70.4" y="115.1">BOOT0</text>
<text x="149.6" y="114.5">VDD</text>
<text x="156.2" y="118.9">J6</text>
<text x="195.8" y="115.2">R4</text>
<text x="195.8" y="117.5">10k</text>
<text x="214.1" y="119">D1</text>
<text x="231.1" y="118.9">D4</text>
<text x="255.5" y="115.2">R9</text>
<text x="255.5" y="117.5">10k</text>
<text x="31.1" y="120.8">GND</text>
<text x="39.1" y="122.1" transform="rotate(-90 39.1 122.1)">22p</text>
<text x="41.4" y="122.1" transform="rotate(-90 41.4 122.1)">C3</text>
<text x="46.4" y="120.8">GND</text>
<text x="52.7" y="120.8">GND</text>
<text x="70.4" y="120.2">PD0</text>
<text x="70.4" y="122.7">PD1</text>
<text x="101" y="120.8">GND</text>
<text x="146.7" y="121.6">R14</text>
<text x="146.8" y="123.9">10k</text>
<text x="152.4" y="121.5">Conn_01x02</text>
<text x="174.7" y="123.9">10k</text>
<text x="175.2" y="121.6">R3</text>
<text x="190.3" y="125.4">Q1</text>
<text x="201.9" y="124">Q2</text>
<text x="214.1" y="121.3">1N4148W</text>
<text x="224.8" y="121.5">1N4148W</text>
<text x="243.7" y="124">Q4</text>
<text x="255.4" y="125.4">Q6</text>
<text x="269.9" y="121.6">R13</text>
<text x="270" y="123.9">10k</text>
<text x="45.7" y="129.1">Y1</text>
<text x="70.4" y="127.8">PC13</text>
<text x="70.4" y="130.4">PC14</text>
<text x="138.2" y="130.5">C14</text>
<text x="147.3" y="130.4">D7</text>
<text x="190.3" y="127.7">BC847</text>
<text x="198.1" y="126.6">AOD423</text>
<text x="220.3" y="130.3">Motor_DC</text>
<text x="223.4" y="128">M1</text>
<text x="244" y="126.6">AOD423</text>
<text x="251.7" y="127.7">BC847</text>
<text x="35.8" y="132.9" transform="rotate(-90 35.8 132.9)">GND</text>
<text x="45.7" y="134.2">8MHz</text>
<text x="56" y="132.7" transform="rotate(-90 56 132.7)">GND</text>
<text x="70.4" y="138">PB0</text>
<text x="70.4" y="132.9">PC15</text>
<text x="93.6" y="138">PA0</text>
<text x="138.2" y="132.8">100n</text>
<text x="147.3" y="132.9">D_TVS</text>
<text x="186.1" y="137.3">GND</text>
<text x="229" y="134.4">+</text>
<text x="258.5" y="137.3">GND</text>
<text x="39.1" y="143.2" transform="rotate(-90 39.1 143.2)">22p</text>
<text x="41.4" y="142.1" transform="rotate(-90 41.4 142.1)">C4</text>
<text x="70.4" y="140.5">PB1</text>
<text x="70.4" y="143.1">PB2</text>
<text x="93.6" y="140.5">PA1</text>
<text x="93.6" y="143.1">PA2</text>
<text x="134" y="141.1">GND</text>
<text x="142.9" y="141.1">GND</text>
<text x="203.2" y="141.8">Q3</text>
<text x="243.7" y="141.8">Q5</text>
<text x="31.1" y="144.9">GND</text>
<text x="70.4" y="145.6">PB3</text>
<text x="70.4" y="148.1">PB4</text>
<text x="93.6" y="145.6">PA3</text>
<text x="93.6" y="148.1">PA4</text>
<text x="191.8" y="144.3">RFD14N05LSM</text>
<text x="214.1" y="147">D2</text>
<text x="214.1" y="149.3">1N4148W</text>
<text x="224.8" y="149.4">1N4148W</text>
<text x="231.1" y="146.9">D5</text>
<text x="244.2" y="144.3">RFD14N05LSM</text>
<text x="70.4" y="150.7">PB5</text>
<text x="70.4" y="153.2">PB6</text>
<text x="70.4" y="155.8">PB7</text>
<text x="93.6" y="150.7">PA5</text>
<text x="93.6" y="153.2">PA6</text>
<text x="93.6" y="155.8">PA7</text>
<text x="195.8" y="150.8">R5</text>
<text x="195.8" y="153.1">10k</text>
<text x="255.5" y="150.8">R10</text>
<text x="255.5" y="153.1">10k</text>
<text x="70.4" y="158.3">PB8</text>
<text x="70.4" y="160.8">PB9</text>
<text x="93.6" y="158.3">PA8</text>
<text x="93.6" y="160.8">PA9</text>
<text x="222.9" y="161.4">GND</text>
<text x="70.4" y="163.4">PB10</text>
<text x="70.4" y="165.9">PB11</text>
<text x="92.4" y="163.4">PA10</text>
<text x="92.4" y="165.9">PA11</text>
<text x="70.4" y="168.5">PB12</text>
<text x="70.4" y="171">PB13</text>
<text x="70.4" y="173.5">PB14</text>
<text x="92.4" y="168.5">PA12</text>
<text x="92.4" y="171">PA13</text>
<text x="92.4" y="173.5">PA14</text>
<text x="70.4" y="176.1">PB15</text>
<text x="80.8" y="177.3" transform="rotate(-90 80.8 177.3)">VSS</text>
<text x="83.4" y="177.3" transform="rotate(-90 83.4 177.3)">VSS</text>
<text x="85.9" y="177.3" transform="rotate(-90 85.9 177.3)">VSS</text>
<text x="88.5" y="177.3" transform="rotate(-90 88.5 177.3)">VSSA</text>
<text x="90.1" y="179.9">STM32F103C8Tx</text>
<text x="92.4" y="176.1">PA15</text>
<text x="145.4" y="175.4">GND</text>
<text x="78.1" y="188.1">GND</text>
<text x="85.8" y="188.1">GND</text>
<text x="124.5" y="194">H1</text>
<text x="124.5" y="196.3">MountingHole</text>
<text x="143.5" y="194">H2</text>
<text x="143.5" y="196.3">MountingHole</text>
</g>
<g font-size="1.8" fill="#a90000">
<text x="30.4" y="35.3">1</text>
<text x="30.4" y="32.8">2</text>
<text x="100.9" y="30.2">3</text>
<text x="113.6" y="30.2">2</text>
<text x="107.7" y="37.5" transform="rotate(-90 107.7 37.5)">1</text>
<text x="207" y="40.4">1</text>
<text x="227.3" y="40.4">1</text>
<text x="207" y="42.9">2</text>
<text x="207" y="45.5">3</text>
<text x="227.3" y="42.9">2</text>
<text x="227.3" y="45.5">3</text>
<text x="207" y="48">4</text>
<text x="227.3" y="48">4</text>
<text x="153.6" y="83.6">1</text>
<text x="186.7" y="82.3">1</text>
<text x="195.5" y="82.3">2</text>
<text x="260.3" y="79.8">1</text>
<text x="260.3" y="82.3">2</text>
<text x="153.6" y="86.1">2</text>
<text x="186.7" y="84.8">3</text>
<text x="186.7" y="87.4">5</text>
<text x="195.5" y="84.8">4</text>
<text x="195.5" y="87.4">6</text>
<text x="260.3" y="84.8">3</text>
<text x="79.8" y="106.1" transform="rotate(-90 79.8 106.1)">1</text>
<text x="82.3" y="106.7" transform="rotate(-90 82.3 106.7)">24</text>
<text x="84.8" y="106.7" transform="rotate(-90 84.8 106.7)">36</text>
<text x="87.4" y="106.7" transform="rotate(-90 87.4 106.7)">48</text>
<text x="89.9" y="106.1" transform="rotate(-90 89.9 106.1)">9</text>
<text x="67.9" y="109">7</text>
<text x="67.3" y="114">44</text>
<text x="67.9" y="119.1">5</text>
<text x="208.9" y="116.2" transform="rotate(-90 208.9 116.2)">3</text>
<text x="243.2" y="116.2" transform="rotate(-90 243.2 116.2)">3</text>
<text x="67.9" y="121.7">6</text>
<text x="153.6" y="122.9">1</text>
<text x="153.6" y="125.5">2</text>
<text x="189.9" y="122.6" transform="rotate(-90 189.9 122.6)">3</text>
<text x="200" y="121.3">2</text>
<text x="208.9" y="123.9" transform="rotate(-90 208.9 123.9)">1</text>
<text x="243.2" y="123.9" transform="rotate(-90 243.2 123.9)">1</text>
<text x="247" y="121.3">2</text>
<text x="262.3" y="122.6" transform="rotate(-90 262.3 122.6)">3</text>
<text x="67.9" y="126.7">2</text>
<text x="67.9" y="129.3">3</text>
<text x="67.9" y="131.8">4</text>
<text x="182.5" y="127.6">1</text>
<text x="189.9" y="130.2" transform="rotate(-90 189.9 130.2)">2</text>
<text x="262.3" y="130.2" transform="rotate(-90 262.3 130.2)">2</text>
<text x="264.4" y="127.6">1</text>
<text x="67.3" y="136.9">18</text>
<text x="97.8" y="136.9">10</text>
<text x="219" y="136.5">2</text>
<text x="229.2" y="136.5">1</text>
<text x="67.3" y="139.4">19</text>
<text x="67.3" y="142">20</text>
<text x="97.8" y="139.4">11</text>
<text x="97.8" y="142">12</text>
<text x="67.3" y="144.5">39</text>
<text x="67.3" y="147.1">40</text>
<text x="67.3" y="149.6">41</text>
<text x="97.8" y="144.5">13</text>
<text x="97.8" y="147.1">14</text>
<text x="97.8" y="149.6">15</text>
<text x="200" y="149.2">2</text>
<text x="208.9" y="144.2" transform="rotate(-90 208.9 144.2)">1</text>
<text x="243.2" y="144.2" transform="rotate(-90 243.2 144.2)">1</text>
<text x="247" y="149.2">2</text>
<text x="67.3" y="152.1">42</text>
<text x="67.3" y="154.7">43</text>
<text x="97.8" y="152.1">16</text>
<text x="97.8" y="154.7">17</text>
<text x="208.9" y="151.8" transform="rotate(-90 208.9 151.8)">3</text>
<text x="243.2" y="151.8" transform="rotate(-90 243.2 151.8)">3</text>
<text x="67.3" y="157.2">45</text>
<text x="67.3" y="159.8">46</text>
<text x="97.8" y="157.2">29</text>
<text x="97.8" y="159.8">30</text>
<text x="67.3" y="162.3">21</text>
<text x="67.3" y="164.8">22</text>
<text x="67.3" y="167.4">25</text>
<text x="97.8" y="162.3">31</text>
<text x="97.8" y="164.8">32</text>
<text x="97.8" y="167.4">33</text>
<text x="67.3" y="169.9">26</text>
<text x="67.3" y="172.5">27</text>
<text x="97.8" y="169.9">34</text>
<text x="97.8" y="172.5">37</text>
<text x="67.3" y="175">28</text>
<text x="87.4" y="179.7" transform="rotate(-90 87.4 179.7)">8</text>
<text x="97.8" y="175">38</text>
<text x="79.8" y="180.3" transform="rotate(-90 79.8 180.3)">23</text>
<text x="82.3" y="180.3" transform="rotate(-90 82.3 180.3)">35</text>
<text x="84.8" y="180.3" transform="rotate(-90 84.8 180.3)">47</text>
</g>
<g font-size="1.8" fill="#0f0f0f">
<text x="149.9" y="42.9">BUT+</text>
<text x="170.2" y="45.5">BUT-</text>
<text x="234.9" y="45.5">EX_BUT_+</text>
<text x="234.9" y="48">EX_BUT_CANC</text>
<text x="174" y="82.3">TXO</text>
<text x="128.3" y="86.1">BREAK</text>
<text x="174" y="87.4">SWDIO</text>
<text x="174" y="84.8">RXI</text>
<text x="203.2" y="84.8">SWCLK</text>
<text x="241.3" y="84.8">SPD</text>
<text x="219.7" y="92.4">LED</text>
<text x="128.3" y="125.5">CLUTCH</text>
<text x="167.6" y="125.5">LEFT</text>
<text x="275.1" y="125.5">RIGHT</text>
<text x="103.4" y="136.9">BUT_CANC</text>
<text x="107.8" y="142">BUT-</text>
<text x="107.8" y="139.4">BUT+</text>
<text x="105.7" y="144.5">CLUTCH</text>
<text x="106.9" y="147.1">BREAK</text>
<text x="109.5" y="149.6">LED</text>
<text x="167.6" y="147.1">RIGHT</text>
<text x="276.3" y="147.1">LEFT</text>
<text x="109.2" y="152.1">SPD</text>
<text x="109.4" y="159.8">TXO</text>
<text x="128.3" y="157.2">CANRX</text>
<text x="54.6" y="167.4">LEFT</text>
<text x="106.7" y="164.8">CANRX</text>
<text x="107" y="167.4">CANTX</text>
<text x="109.8" y="162.3">RXI</text>
<text x="128.3" y="164.8">CANTX</text>
<text x="54.6" y="169.9">RIGHT</text>
<text x="106.7" y="172.5">SWCLK</text>
<text x="107" y="169.9">SWDIO</text>
</g>
<g font-size="1.8" fill="#009600">
<text x="188" y="48">BUT_CANC</text>
<text x="234.9" y="42.9">EX_BUT_-</text>
</g>
<g font-size="1.8" fill="#989898">
<text x="142" y="160.9">R16</text>
<text x="142.1" y="163.3">120</text>
<text x="159.5" y="165.1">J8</text>
<text x="159.5" y="167.6">Conn_01x03</text>
</g>
<g font-size="1.8" fill="#aaa">
<text x="153.6" y="162.3">1</text>
<text x="153.6" y="164.8">2</text>
<text x="153.6" y="167.4">3</text>
</g>
<g font-size="1.1" fill="#a90000">
<text x="41.8" y="130.6">4</text>
<text x="44.2" y="129.4" transform="rotate(-90 44.2 129.4)">3</text>
<text x="46.2" y="130.6">2</text>
<text x="44.2" y="133.2" transform="rotate(-90 44.2 133.2)">1</text>
</g>
</svg>
